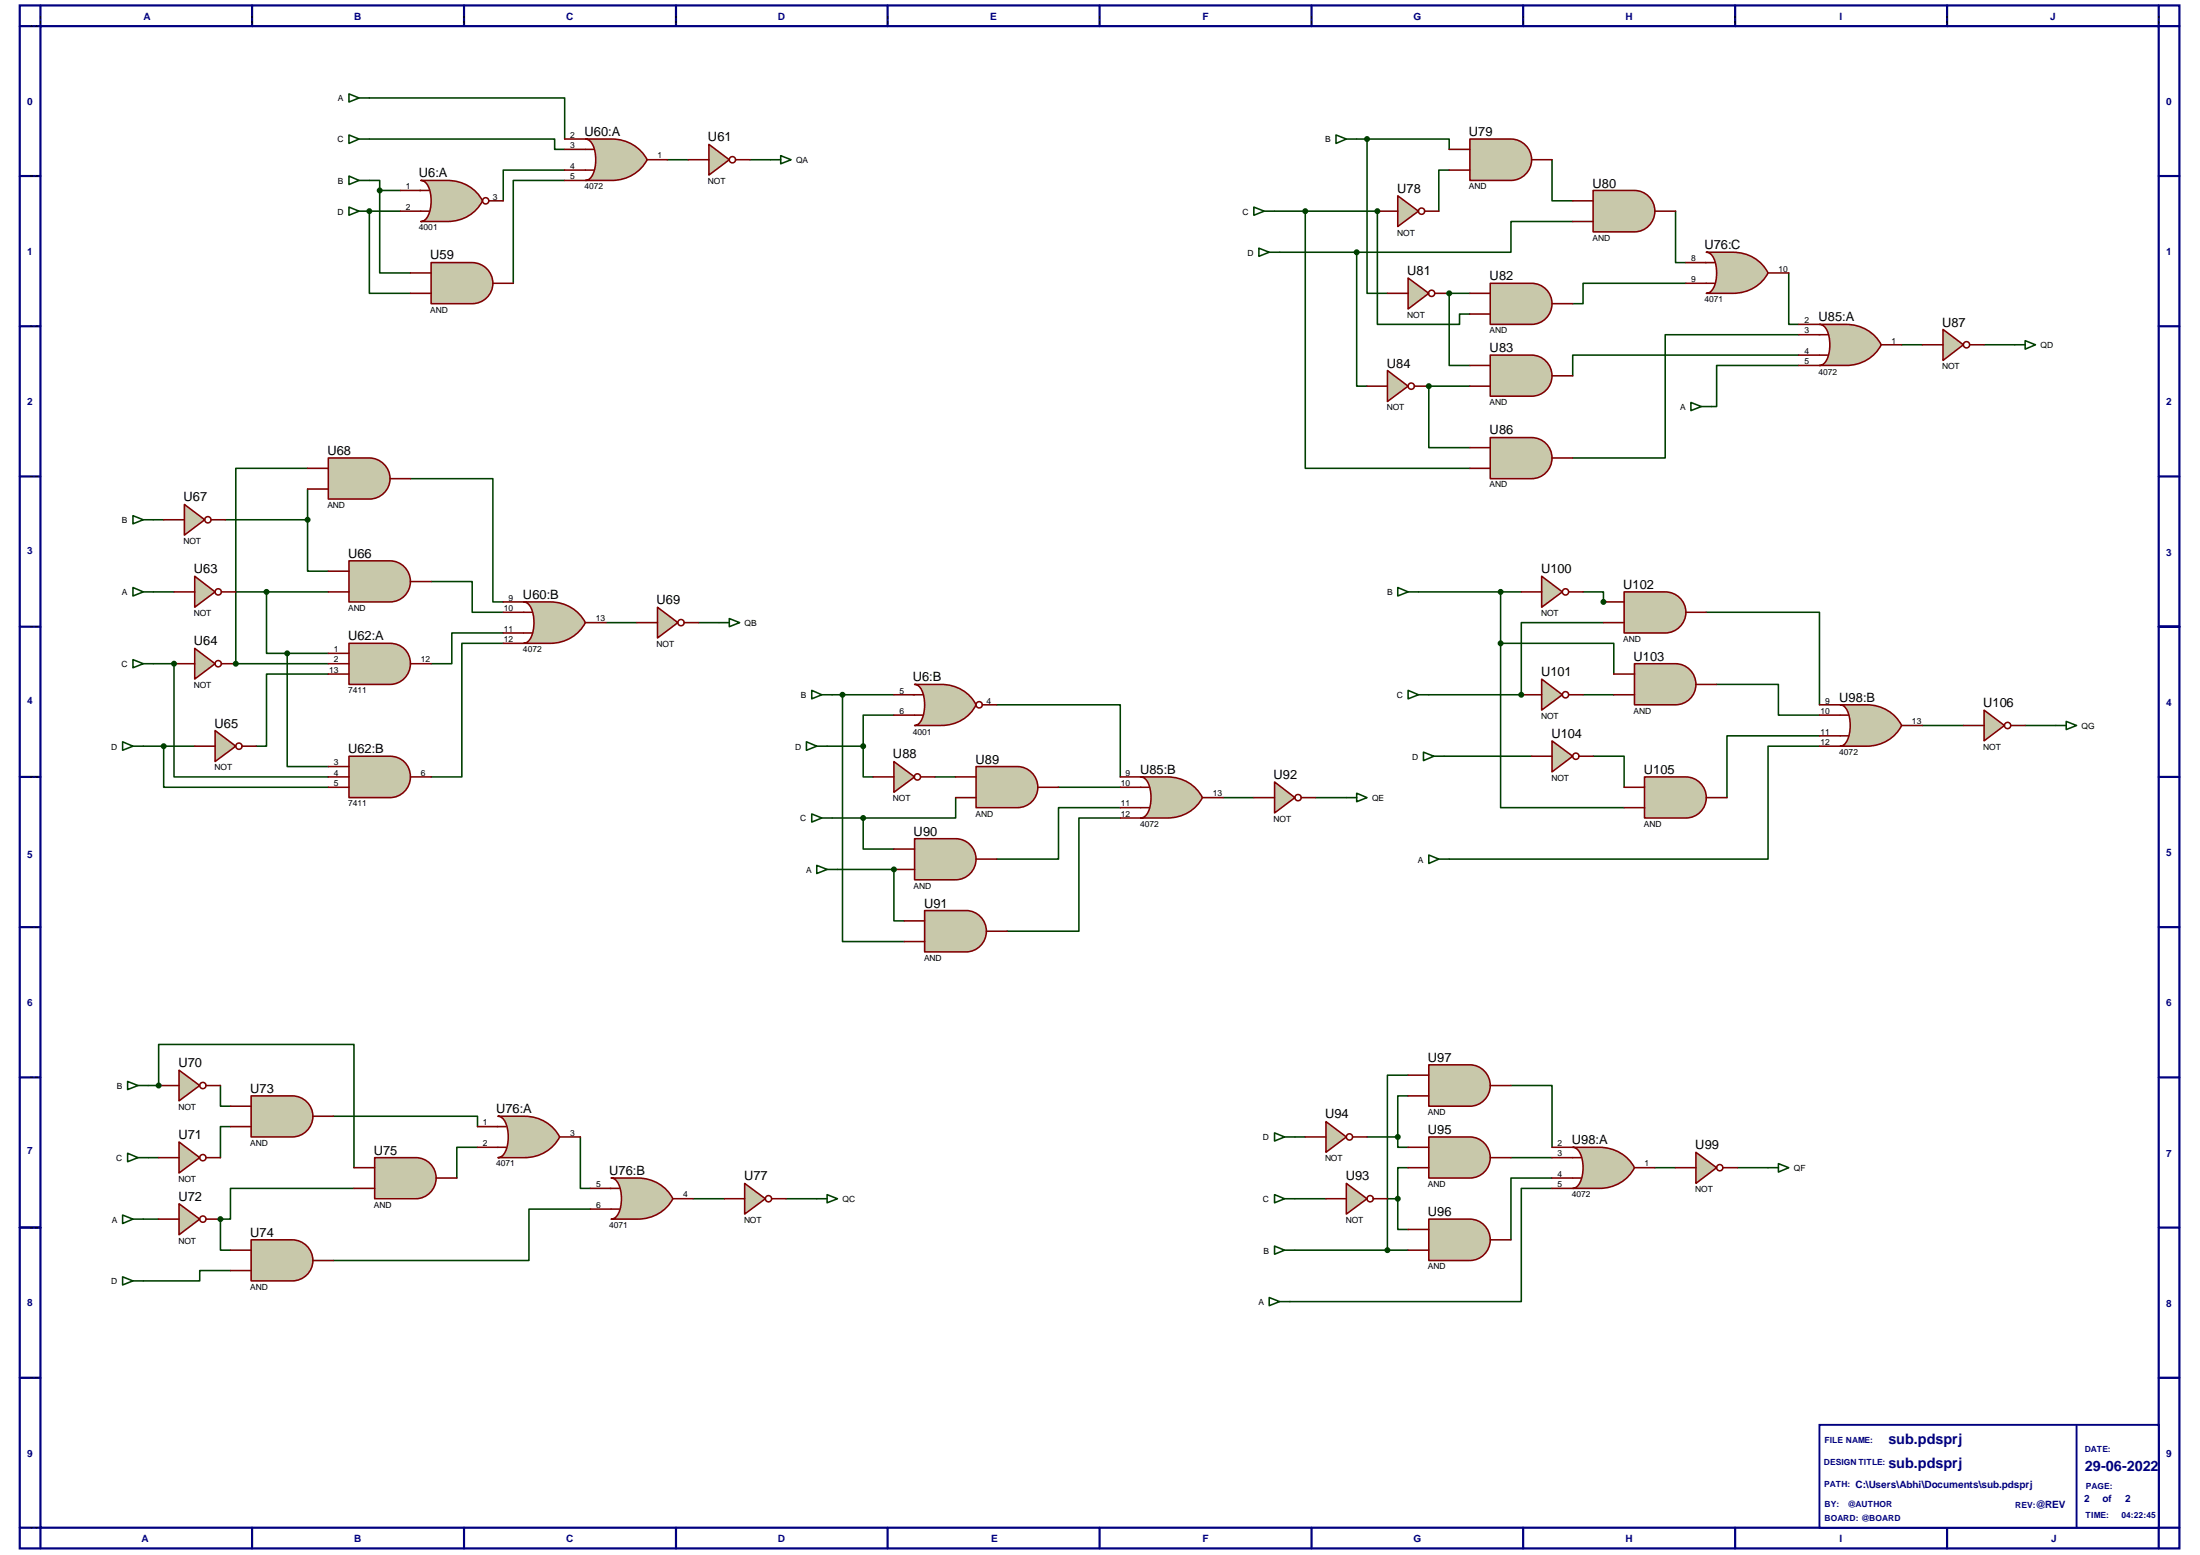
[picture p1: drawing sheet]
<svg xmlns="http://www.w3.org/2000/svg" width="297mm" height="210mm" viewBox="0 0 297 210" stroke-linecap="round" stroke-linejoin="round" font-family="sans-serif">
<g fill="none" stroke="#000080" stroke-width=".3">
<path d="M2.7 .7h291.6v208.3h-291.6zM5.5 3.5h286v202.7h-286zM5.5 .7v2.8h-2.8M34 .7v2.8M62.7 .7v2.8M91.3 .7v2.8M119.8 .7v2.8M148.5 .7v2.8M177.1 .7v2.8M205.7 .7v2.8M234.3 .7v2.8M262.9 .7v2.8"/>
<path d="M291.5 .7v2.8h2.8M2.7 23.8h2.8M291.5 23.8h2.8M2.7 44h2.8M291.5 44h2.8M2.7 64.3h2.8M291.5 64.3h2.8M2.7 84.6h2.8M291.5 84.6h2.8M2.7 104.9h2.8M291.5 104.9h2.8M2.7 125.2h2.8"/>
<path d="M291.5 125.2h2.8M2.7 145.4h2.8M291.5 145.4h2.8M2.7 165.7h2.8M291.5 165.7h2.8M2.7 186h2.8M291.5 186h2.8M2.7 206.2h2.8v2.8M34 206.2v2.8M62.7 206.2v2.8M91.3 206.2v2.8M119.8 206.2v2.8"/>
<path d="M148.5 206.2v2.8M177.1 206.2v2.8M205.7 206.2v2.8M234.3 206.2v2.8M262.9 206.2v2.8M294.3 206.2h-2.8v2.8"/>
</g>
<g fill="none" stroke="#000" stroke-width=".14" stroke-dasharray=".4 .4 .4 .4 .4 .4 .4 .4" stroke-linecap="butt">
<path d="M4.1 3.5h1.2M5.5 2.1v1.3M34 2.1l.1 1.3M62.7 2.1v1.3M91.3 2.1v1.3M119.8 2.1l.1 1.3M148.5 2.1v1.3M177.1 2.1v1.3M205.7 2.1v1.3M234.3 2.1v1.3M262.9 2.1v1.3M291.5 2.1v1.3"/>
<path d="M4.1 23.8h1.2M4.1 44h1.2M4.1 64.3h1.2M4.1 84.6h1.2M4.1 104.9h1.2M4.1 125.2h1.2M4.1 145.4h1.2M4.1 165.7h1.2M4.1 186h1.2M4.1 206.2h1.2"/>
</g>
<path d="M245.7 192.3h45.8v13.9h-45.8z" fill="#fff" stroke="#000080" stroke-width=".25"/>
<path d="M280.4 192.3v13.9" fill="none" stroke="#000080" stroke-width=".25"/>
<g fill="none" stroke="#004000" stroke-width=".21">
<path d="M47.1 12.7l1.4 .5-1.4 .6zM47.1 18.2l1.4 .6-1.4 .6zM48.5 13.2h27.7v5.6M48.5 18.8h26.4v1.4h1.3M183.2 18.8h1.4M184.6 18.8h11.1v1.4M184.6 18.8v20.8h2.7M47.1 23.8l1.4 .6-1.4 .5zM47.1 28l1.4 .5-1.4 .6zM48.5 24.4h2.8v1.3M48.5 28.5h5.6M49.9 28.5h.1"/>
<path d="M49.9 28.5v11.1h5.5M51.3 25.7v11.1h4.1M51.3 25.7h2.8M76.2 23h-8.3v4.1M76.2 24.4h-6.9v13.8M90.1 21.6h2.8M101.3 21.6h2.7M172.1 28.5h13.9M172.8 34.1h10.4M176.2 28.5v34.7h22.3M183.2 34.1v18h1.4M186 28.5h.1"/>
<path d="M186 28.5v15.3h11.1v-1.4h1.4M195.7 23h-1.4v5.5M195.7 39.6h.1M195.7 39.6v9.7h2.8M195.7 39.6h2.8M209.5 21.6v5.5h2.8M212.3 29.9h-8.3v4.2h-20.8M226.2 28.5v6.9h1.4M227.6 38.2h-13.9v2.8h-1.4M241.5 36.8v7h1.4M192.9 52.1h.1M192.9 52.1v8.3h5.6"/>
<path d="M192.9 52.1h5.6M242.9 47.9h-30.6v2.8M242.9 49.3h-11.1v5.6h-.7M242.9 45.2h-18.1v16.6h-12.5M256.8 46.5h2.7M267.9 46.5h4.1M20.7 79.9h2.8M20.7 70.2h1.4M30.4 70.2h11.1M31.8 79.9h12.5M36 79.9v8.3h2.8M41.5 70.2v6.9h2.8"/>
<path d="M41.5 63.2h-9.7v26.4M41.5 66v4.2M55.4 64.6h11.1v16.7h1.4M58.2 78.5h5.6v4.1h4.1M191.5 79.9h13.9M202.6 79.9v6.9M213.7 79.9h2.8v1.4M20.7 89.6h2.8M23.5 89.6h.1M23.5 89.6v15.3h20.8M31.8 89.6h.1M31.8 89.6h12.5"/>
<path d="M38.8 88.2v15.3h5.5M38.8 88.2h5.5M44.3 91h-8.3v9.7h-1.4M67.9 85.4h-6.9v4.2h-2.8M67.9 86.8h-5.5v18.1h-4.2M81.8 84h4.2M94.3 84h2.8M112.4 93.8h8.3M113.7 93.8v33.3h8.4M120.7 96.5h-4.2v4.2M134.6 95.1h16.7v9.8M192.9 93.8h12.5"/>
<path d="M202.6 86.8v22.2h16.7M202.6 86.8h15.3v4.2M205.4 93.8h.1M213.7 93.8h4.2M216.5 81.3h.1M216.5 84h-11.1v9.8M230.4 82.6h15.3v12.5M231.8 92.4h8.3v4.1h5.6M245.7 99.3h-12.5v8.4M259.5 97.9h5.6M273.4 97.9h4.2M19.3 100.7h7"/>
<path d="M22.1 100.7v5.6h22.2M111.7 100.7h4.8M112.4 110.4h4.1M113.1 117.4h7.6M116.5 100.7v4.2h1.4M116.5 110.4v4.2h4.2M120.7 117.4h.1M120.7 117.4v6.9h1.4M126.2 104.9h2.8M129 107.7v2.7h-12.5M142.9 106.3h8.4M151.3 109h-8.4v7h-8.3"/>
<path d="M151.3 110.4h-5.6v15.3h-9.7M165.1 107.7h4.2M177.6 107.7h4.2M195 102.1h11.8M215.1 102.1h4.2v4.2M245.7 100.7h-7v15.3h-43M20 156.3h1.4M20 146.5h1.4M21.4 146.5h.1M21.4 146.5v-5.5h26.4v16.6M29.8 146.5v2.8h1.3M31.1 152.1h-1.3v4.2"/>
<path d="M45 150.7h19.5v1.4M64.5 154.9h-2.8v4.1M78.4 153.5v6.9h1.3M174.8 153.5h1.4M184.6 153.5h4.1M188.7 153.5v1.4h1.4M190.1 157.6h-1.4v4.2M190.1 147.9h-1.4v5.6M190.1 145.1h-2.8v23.7M204 146.5h5.5v8.4M204 156.3h5.5M209.5 159h-5.5v8.4"/>
<path d="M223.4 157.6h2.8M234.6 157.6h4.1M19.3 164.6h2.1M29.8 164.6v4.2h1.3M29.8 164.6h.1M31.1 171.5h-4.1v1.4h-7.7M47.8 160.4h-16.7v4.2h-1.3M79.7 163.2h-8.3v7h-26.4M93.6 161.8h4.2M106.1 161.8h4.2M174.8 161.8h4.2M174.8 168.8h15.3"/>
<path d="M187.3 161.8h1.4M188.7 161.8v4.2h1.4M209.5 160.4h-4.1v15.3h-31.2"/>
</g>
<path d="M56.8 24.4h3.6a5.2 5.2 0 0 1 4.8 2.7 5.2 5.2 0 0 1-4.8 2.8h-3.6a1.55 1.55 0 0 0 1.2-1.4 4.7 4.7 0 0 0-.5-3.8l-.3-.2z" fill="#c8c8aa" stroke="#800000" stroke-width=".21"/>
<g fill="none" stroke="#800000" stroke-width=".21">
<path d="M54.1 25.7h3.8M54.1 28.5h3.8M66 27.1h1.9"/>
<circle cx="65.6" cy="27.1" r=".42"/>
</g>
<path d="M58.2 35.4h5.6a2.77 2.77 0 0 1 2.7 2.8 2.77 2.77 0 0 1-2.7 2.8h-5.6z" fill="#c8c8aa" stroke="#800000" stroke-width=".21"/>
<path d="M55.4 36.8h2.8M55.4 39.6h2.8M66.5 38.2h2.8" fill="none" stroke="#800000" stroke-width=".21"/>
<g fill="#004000" stroke="#004000" stroke-width=".21">
<circle cx="51.3" cy="25.7" r=".3"/>
<circle cx="49.9" cy="28.5" r=".3"/>
</g>
<path d="M79 18.8h3.6a5.3 5.3 0 0 1 4.8 2.8 5.3 5.3 0 0 1-4.8 2.8h-3.6a1.55 1.55 0 0 0 1.3-1.4 4.8 4.8 0 0 0-.5-3.8l-.4-.3z" fill="#c8c8aa" stroke="#800000" stroke-width=".21"/>
<path d="M76.2 18.8h2.8M76.2 23h3.9M76.2 20.2h3.9M76.2 24.4h2.8M87.4 21.6h2.7" fill="none" stroke="#800000" stroke-width=".21"/>
<path d="M95.7 19.5l2.8 2.1-2.8 2z" fill="#c8c8aa" stroke="#800000" stroke-width=".21"/>
<g fill="none" stroke="#800000" stroke-width=".21">
<path d="M92.9 21.6h2.8M99.3 21.6h2"/>
<circle cx="98.9" cy="21.6" r=".42"/>
</g>
<path d="M104 21.6h1.4M105.4 21l1.4 .6-1.4 .5zM17.9 79.3l1.4 .6-1.4 .5zM19.3 79.9h1.4M17.9 89l1.4 .6-1.4 .5zM19.3 89.6h1.4M16.6 100.1l1.3 .6-1.3 .6zM17.9 100.7h1.4" fill="none" stroke="#004000" stroke-width=".21"/>
<path d="M47.1 86.8h5.6a2.77 2.77 0 0 1 2.7 2.8 2.77 2.77 0 0 1-2.7 2.8h-5.6z" fill="#c8c8aa" stroke="#800000" stroke-width=".21"/>
<path d="M44.3 88.2h2.8M44.3 89.6h2.8M44.3 91h2.8M55.4 89.6h2.8" fill="none" stroke="#800000" stroke-width=".21"/>
<path d="M26.3 77.8l2.7 2.1-2.7 2.1z" fill="#c8c8aa" stroke="#800000" stroke-width=".21"/>
<g fill="none" stroke="#800000" stroke-width=".21">
<path d="M23.5 79.9h2.8M29.9 79.9h1.9"/>
<circle cx="29.5" cy="79.9" r=".42"/>
</g>
<path d="M26.3 87.5l2.7 2.1-2.7 2.1z" fill="#c8c8aa" stroke="#800000" stroke-width=".21"/>
<g fill="none" stroke="#800000" stroke-width=".21">
<path d="M23.5 89.6h2.8M29.9 89.6h1.9"/>
<circle cx="29.5" cy="89.6" r=".42"/>
</g>
<path d="M29 98.6l2.8 2.1-2.8 2.1z" fill="#c8c8aa" stroke="#800000" stroke-width=".21"/>
<g fill="none" stroke="#800000" stroke-width=".21">
<path d="M26.3 100.7h2.7M32.6 100.7h2"/>
<circle cx="32.3" cy="100.7" r=".42"/>
</g>
<path d="M47.1 102.1h5.6a2.79 2.79 0 0 1 2.7 2.8 2.79 2.79 0 0 1-2.7 2.8h-5.6z" fill="#c8c8aa" stroke="#800000" stroke-width=".21"/>
<path d="M44.3 103.5h2.8M44.3 104.9h2.8M44.3 106.3h2.8M55.4 104.9h2.8" fill="none" stroke="#800000" stroke-width=".21"/>
<g fill="#004000" stroke="#004000" stroke-width=".21">
<circle cx="38.8" cy="88.2" r=".3"/>
<circle cx="23.5" cy="89.6" r=".3"/>
<circle cx="22.1" cy="100.7" r=".3"/>
</g>
<path d="M47.1 75.7h5.6a2.77 2.77 0 0 1 2.7 2.8 2.77 2.77 0 0 1-2.7 2.8h-5.6z" fill="#c8c8aa" stroke="#800000" stroke-width=".21"/>
<path d="M44.3 77.1h2.8M44.3 79.9h2.8M55.4 78.5h2.8" fill="none" stroke="#800000" stroke-width=".21"/>
<circle cx="36" cy="79.9" r=".3" fill="#004000" stroke="#004000" stroke-width=".21"/>
<path d="M17.9 69.6l1.4 .6-1.4 .5zM19.3 70.2h1.4" fill="none" stroke="#004000" stroke-width=".21"/>
<path d="M24.9 68.1l2.7 2.1-2.7 2z" fill="#c8c8aa" stroke="#800000" stroke-width=".21"/>
<g fill="none" stroke="#800000" stroke-width=".21">
<path d="M22.1 70.2h2.8M28.5 70.2h1.9"/>
<circle cx="28.1" cy="70.2" r=".42"/>
</g>
<path d="M44.3 61.8h5.6a2.77 2.77 0 0 1 2.8 2.8 2.77 2.77 0 0 1-2.8 2.8h-5.6z" fill="#c8c8aa" stroke="#800000" stroke-width=".21"/>
<path d="M41.5 63.2h2.8M41.5 66h2.8M52.7 64.6h2.7" fill="none" stroke="#800000" stroke-width=".21"/>
<circle cx="41.5" cy="70.2" r=".3" fill="#004000" stroke="#004000" stroke-width=".21"/>
<path d="M70.7 81.3h3.6a5.3 5.3 0 0 1 4.7 2.7 5.3 5.3 0 0 1-4.7 2.8h-3.6a1.55 1.55 0 0 0 1.2-1.4 4.8 4.8 0 0 0-.5-3.8l-.3-.2z" fill="#c8c8aa" stroke="#800000" stroke-width=".21"/>
<path d="M67.9 85.4h3.9M67.9 82.6h3.9M67.9 81.3h2.8M67.9 86.8h2.8M79 84h2.8" fill="none" stroke="#800000" stroke-width=".21"/>
<path d="M97.1 84h1.4M98.5 83.5l1.4 .5-1.4 .6z" fill="none" stroke="#004000" stroke-width=".21"/>
<path d="M88.8 82l2.7 2-2.7 2.1z" fill="#c8c8aa" stroke="#800000" stroke-width=".21"/>
<g fill="none" stroke="#800000" stroke-width=".21">
<path d="M86 84h2.8M92.4 84h1.9"/>
<circle cx="91.9" cy="84" r=".42"/>
</g>
<circle cx="31.8" cy="89.6" r=".3" fill="#004000" stroke="#004000" stroke-width=".21"/>
<path d="M17.2 155.7l1.4 .6-1.4 .5zM17.2 146l1.4 .5-1.4 .6zM18.6 156.3h1.4M18.6 146.5h1.4M16.6 164l1.3 .6-1.3 .6zM16.6 172.4l1.3 .5-1.3 .6zM17.9 164.6h1.4M17.9 172.9h1.4" fill="none" stroke="#004000" stroke-width=".21"/>
<path d="M24.2 144.5l2.8 2-2.8 2.1z" fill="#c8c8aa" stroke="#800000" stroke-width=".21"/>
<g fill="none" stroke="#800000" stroke-width=".21">
<path d="M21.4 146.5h2.8M27.8 146.5h2"/>
<circle cx="27.4" cy="146.5" r=".42"/>
</g>
<path d="M24.2 154.1l2.8 2.2-2.8 2z" fill="#c8c8aa" stroke="#800000" stroke-width=".21"/>
<g fill="none" stroke="#800000" stroke-width=".21">
<path d="M21.4 156.3h2.8M27.8 156.3h2"/>
<circle cx="27.4" cy="156.3" r=".42"/>
</g>
<path d="M24.2 162.5l2.8 2.1-2.8 2.1z" fill="#c8c8aa" stroke="#800000" stroke-width=".21"/>
<g fill="none" stroke="#800000" stroke-width=".21">
<path d="M21.4 164.6h2.8M27.8 164.6h2"/>
<circle cx="27.4" cy="164.6" r=".42"/>
</g>
<path d="M33.9 147.9h5.6a2.77 2.77 0 0 1 2.7 2.8 2.77 2.77 0 0 1-2.7 2.8h-5.6z" fill="#c8c8aa" stroke="#800000" stroke-width=".21"/>
<path d="M31.1 149.3h2.8M31.1 152.1h2.8M42.2 150.7h2.8" fill="none" stroke="#800000" stroke-width=".21"/>
<path d="M33.9 167.4h5.6a2.77 2.77 0 0 1 2.7 2.7 2.77 2.77 0 0 1-2.7 2.8h-5.6z" fill="#c8c8aa" stroke="#800000" stroke-width=".21"/>
<path d="M31.1 168.8h2.8M31.1 171.5h2.8M42.2 170.2h2.8" fill="none" stroke="#800000" stroke-width=".21"/>
<path d="M50.6 156.3h5.5a2.77 2.77 0 0 1 2.8 2.7 2.77 2.77 0 0 1-2.8 2.8h-5.5z" fill="#c8c8aa" stroke="#800000" stroke-width=".21"/>
<path d="M47.8 157.6h2.8M58.9 159h2.8M47.8 160.4h2.8" fill="none" stroke="#800000" stroke-width=".21"/>
<g fill="#004000" stroke="#004000" stroke-width=".21">
<circle cx="29.8" cy="164.6" r=".3"/>
<circle cx="21.4" cy="146.5" r=".3"/>
</g>
<path d="M67.2 150.7h3.6a5.3 5.3 0 0 1 4.8 2.8 5.3 5.3 0 0 1-4.8 2.8h-3.6a1.55 1.55 0 0 0 1.2-1.4 4.8 4.8 0 0 0-.4-3.8l-.4-.3z" fill="#c8c8aa" stroke="#800000" stroke-width=".21"/>
<path d="M64.5 152.1h3.8M64.5 154.9h3.8M75.6 153.5h2.8" fill="none" stroke="#800000" stroke-width=".21"/>
<path d="M82.5 159h3.6a5.2 5.2 0 0 1 4.7 2.8 5.3 5.3 0 0 1-4.7 2.8h-3.6a1.52 1.52 0 0 0 1.2-1.4 4.8 4.8 0 0 0-.5-3.8l-.3-.3z" fill="#c8c8aa" stroke="#800000" stroke-width=".21"/>
<path d="M79.7 160.4h3.9M79.7 163.2h3.9M90.8 161.8h2.8" fill="none" stroke="#800000" stroke-width=".21"/>
<path d="M100.5 159.7l2.8 2.1-2.8 2.1z" fill="#c8c8aa" stroke="#800000" stroke-width=".21"/>
<g fill="none" stroke="#800000" stroke-width=".21">
<path d="M97.8 161.8h2.7M104.2 161.8h1.9"/>
<circle cx="103.8" cy="161.8" r=".42"/>
</g>
<path d="M180.4 18.2l1.4 .6-1.4 .6zM181.8 18.8h1.4M169.3 28l1.4 .5-1.4 .6zM170 33.5l1.4 .6-1.4 .5zM170.7 28.5h1.4M171.4 34.1h1.4M228.3 54.3l1.4 .6-1.4 .5zM229.7 54.9h1.4M110.3 161.8h1.4M111.7 161.3l1.4 .5-1.4 .6z" fill="none" stroke="#004000" stroke-width=".21"/>
<path d="M188.7 26.4l2.8 2.1-2.8 2.1z" fill="#c8c8aa" stroke="#800000" stroke-width=".21"/>
<g fill="none" stroke="#800000" stroke-width=".21">
<path d="M186 28.5h2.7M192.3 28.5h2"/>
<circle cx="191.9" cy="28.5" r=".42"/>
</g>
<path d="M198.5 18.8h5.5a2.79 2.79 0 0 1 2.8 2.8 2.79 2.79 0 0 1-2.8 2.8h-5.5z" fill="#c8c8aa" stroke="#800000" stroke-width=".21"/>
<path d="M195.7 20.2h2.8M195.7 23h2.8M206.8 21.6h2.7" fill="none" stroke="#800000" stroke-width=".21"/>
<path d="M215.1 25.7h5.6a2.79 2.79 0 0 1 2.7 2.8 2.79 2.79 0 0 1-2.7 2.8h-5.6z" fill="#c8c8aa" stroke="#800000" stroke-width=".21"/>
<path d="M212.3 27.1h2.8M212.3 29.9h2.8M223.4 28.5h2.8" fill="none" stroke="#800000" stroke-width=".21"/>
<path d="M190.1 37.5l2.8 2.1-2.8 2.1z" fill="#c8c8aa" stroke="#800000" stroke-width=".21"/>
<g fill="none" stroke="#800000" stroke-width=".21">
<path d="M187.3 39.6h2.8M193.7 39.6h2"/>
<circle cx="193.3" cy="39.6" r=".42"/>
</g>
<circle cx="184.6" cy="18.8" r=".3" fill="#004000" stroke="#004000" stroke-width=".21"/>
<path d="M201.2 38.2h5.6a2.77 2.77 0 0 1 2.8 2.8 2.77 2.77 0 0 1-2.8 2.8h-5.6z" fill="#c8c8aa" stroke="#800000" stroke-width=".21"/>
<path d="M198.5 39.6h2.7M198.5 42.4h2.7M209.5 41h2.8" fill="none" stroke="#800000" stroke-width=".21"/>
<circle cx="186" cy="28.5" r=".3" fill="#004000" stroke="#004000" stroke-width=".21"/>
<path d="M201.2 47.9h5.6a2.77 2.77 0 0 1 2.8 2.8 2.77 2.77 0 0 1-2.8 2.8h-5.6z" fill="#c8c8aa" stroke="#800000" stroke-width=".21"/>
<path d="M198.5 49.3h2.7M198.5 52.1h2.7M209.5 50.7h2.8" fill="none" stroke="#800000" stroke-width=".21"/>
<circle cx="195.7" cy="39.6" r=".3" fill="#004000" stroke="#004000" stroke-width=".21"/>
<path d="M187.3 50l2.8 2.1-2.8 2.1z" fill="#c8c8aa" stroke="#800000" stroke-width=".21"/>
<g fill="none" stroke="#800000" stroke-width=".21">
<path d="M184.6 52.1h2.7M191 52.1h1.9"/>
<circle cx="190.5" cy="52.1" r=".42"/>
</g>
<circle cx="183.2" cy="34.1" r=".3" fill="#004000" stroke="#004000" stroke-width=".21"/>
<path d="M230.4 34.1h3.6a5.2 5.2 0 0 1 4.7 2.7 5.2 5.2 0 0 1-4.7 2.8h-3.6a1.52 1.52 0 0 0 1.2-1.4 4.8 4.8 0 0 0-.5-3.8l-.3-.2z" fill="#c8c8aa" stroke="#800000" stroke-width=".21"/>
<path d="M227.6 35.4h3.9M227.6 38.2h3.9M238.7 36.8h2.8" fill="none" stroke="#800000" stroke-width=".21"/>
<path d="M245.7 43.8h3.6a5.3 5.3 0 0 1 4.7 2.7 5.2 5.2 0 0 1-4.7 2.8h-3.6a1.55 1.55 0 0 0 1.2-1.4 4.7 4.7 0 0 0-.5-3.7l-.3-.3z" fill="#c8c8aa" stroke="#800000" stroke-width=".21"/>
<path d="M242.9 47.9h3.9M242.9 45.2h3.9M242.9 43.8h2.8M242.9 49.3h2.8M254 46.5h2.8" fill="none" stroke="#800000" stroke-width=".21"/>
<path d="M201.2 59.1h5.6a2.77 2.77 0 0 1 2.8 2.7 2.77 2.77 0 0 1-2.8 2.8h-5.6z" fill="#c8c8aa" stroke="#800000" stroke-width=".21"/>
<path d="M198.5 60.4h2.7M198.5 63.2h2.7M209.5 61.8h2.8" fill="none" stroke="#800000" stroke-width=".21"/>
<g fill="#004000" stroke="#004000" stroke-width=".21">
<circle cx="192.9" cy="52.1" r=".3"/>
<circle cx="176.2" cy="28.5" r=".3"/>
</g>
<path d="M262.3 44.5l2.8 2-2.8 2.2z" fill="#c8c8aa" stroke="#800000" stroke-width=".21"/>
<g fill="none" stroke="#800000" stroke-width=".21">
<path d="M259.5 46.5h2.8M265.9 46.5h2"/>
<circle cx="265.5" cy="46.5" r=".42"/>
</g>
<path d="M272 46.5h1.4M273.4 46l1.4 .5-1.4 .6zM109.6 93.2l1.4 .6-1.4 .5zM111 93.8h1.4M108.9 100.1l1.4 .6-1.4 .6zM109.6 109.9l1.4 .5-1.4 .6zM110.3 116.8l1.4 .6-1.4 .5zM110.3 100.7h1.4M111 110.4h1.4M111.7 117.4h1.4" fill="none" stroke="#004000" stroke-width=".21"/>
<path d="M123.5 92.4h3.6a5.2 5.2 0 0 1 4.7 2.7 5.1 5.1 0 0 1-4.7 2.8h-3.6a1.54 1.54 0 0 0 1.2-1.4 4.8 4.8 0 0 0-.5-3.7l-.3-.3z" fill="#c8c8aa" stroke="#800000" stroke-width=".21"/>
<g fill="none" stroke="#800000" stroke-width=".21">
<path d="M120.7 93.8h3.9M120.7 96.5h3.9M132.6 95.1h2"/>
<circle cx="132.2" cy="95.1" r=".42"/>
</g>
<path d="M120.7 102.8l2.8 2.1-2.8 2z" fill="#c8c8aa" stroke="#800000" stroke-width=".21"/>
<g fill="none" stroke="#800000" stroke-width=".21">
<path d="M117.9 104.9h2.8M124.3 104.9h1.9"/>
<circle cx="123.9" cy="104.9" r=".42"/>
</g>
<circle cx="116.5" cy="100.7" r=".3" fill="#004000" stroke="#004000" stroke-width=".21"/>
<path d="M131.8 103.5h5.6a2.77 2.77 0 0 1 2.7 2.7 2.77 2.77 0 0 1-2.7 2.8h-5.6z" fill="#c8c8aa" stroke="#800000" stroke-width=".21"/>
<path d="M129 104.9h2.8M129 107.7h2.8M140.1 106.3h2.8" fill="none" stroke="#800000" stroke-width=".21"/>
<path d="M123.5 113.2h5.5a2.77 2.77 0 0 1 2.8 2.8 2.77 2.77 0 0 1-2.8 2.8h-5.5z" fill="#c8c8aa" stroke="#800000" stroke-width=".21"/>
<path d="M120.7 114.6h2.8M120.7 117.4h2.8M131.8 116h2.8" fill="none" stroke="#800000" stroke-width=".21"/>
<circle cx="116.5" cy="110.4" r=".3" fill="#004000" stroke="#004000" stroke-width=".21"/>
<path d="M124.8 122.9h5.6a2.79 2.79 0 0 1 2.8 2.8 2.79 2.79 0 0 1-2.8 2.8h-5.6z" fill="#c8c8aa" stroke="#800000" stroke-width=".21"/>
<path d="M122.1 124.3h2.7M122.1 127.1h2.7M133.2 125.7h2.8" fill="none" stroke="#800000" stroke-width=".21"/>
<g fill="#004000" stroke="#004000" stroke-width=".21">
<circle cx="120.7" cy="117.4" r=".3"/>
<circle cx="113.7" cy="93.8" r=".3"/>
</g>
<path d="M154 104.9h3.6a5.2 5.2 0 0 1 4.7 2.8 5.2 5.2 0 0 1-4.7 2.7h-3.6a1.52 1.52 0 0 0 1.2-1.3 4.8 4.8 0 0 0-.5-3.8l-.3-.3z" fill="#c8c8aa" stroke="#800000" stroke-width=".21"/>
<path d="M151.3 109h3.8M151.3 106.3h3.8M151.3 104.9h2.7M151.3 110.4h2.7M162.3 107.7h2.8" fill="none" stroke="#800000" stroke-width=".21"/>
<path d="M172.1 105.6l2.7 2.1-2.7 2z" fill="#c8c8aa" stroke="#800000" stroke-width=".21"/>
<g fill="none" stroke="#800000" stroke-width=".21">
<path d="M169.3 107.7h2.8M175.7 107.7h1.9"/>
<circle cx="175.3" cy="107.7" r=".42"/>
</g>
<path d="M181.8 107.7h1.4M183.2 107.1l1.4 .6-1.4 .5zM172.1 152.9l1.3 .6-1.3 .5zM173.4 153.5h1.4M171.4 175.1l1.4 .6-1.4 .5zM172.1 161.3l1.3 .5-1.3 .6zM172.1 168.2l1.3 .6-1.3 .5zM172.8 175.7h1.4M173.4 161.8h1.4M173.4 168.8h1.4" fill="none" stroke="#004000" stroke-width=".21"/>
<path d="M181.8 159.7l2.8 2.1-2.8 2.1z" fill="#c8c8aa" stroke="#800000" stroke-width=".21"/>
<g fill="none" stroke="#800000" stroke-width=".21">
<path d="M179 161.8h2.8M185.4 161.8h1.9"/>
<circle cx="185" cy="161.8" r=".42"/>
</g>
<path d="M179 151.4l2.8 2.1-2.8 2z" fill="#c8c8aa" stroke="#800000" stroke-width=".21"/>
<g fill="none" stroke="#800000" stroke-width=".21">
<path d="M176.2 153.5h2.8M182.6 153.5h2"/>
<circle cx="182.2" cy="153.5" r=".42"/>
</g>
<path d="M192.9 153.5h5.6a2.77 2.77 0 0 1 2.7 2.7 2.77 2.77 0 0 1-2.7 2.8h-5.6z" fill="#c8c8aa" stroke="#800000" stroke-width=".21"/>
<path d="M190.1 154.9h2.8M190.1 157.6h2.8M201.2 156.3h2.8" fill="none" stroke="#800000" stroke-width=".21"/>
<path d="M192.9 164.6h5.6a2.79 2.79 0 0 1 2.7 2.8 2.79 2.79 0 0 1-2.7 2.8h-5.6z" fill="#c8c8aa" stroke="#800000" stroke-width=".21"/>
<path d="M190.1 166h2.8M190.1 168.8h2.8M201.2 167.4h2.8" fill="none" stroke="#800000" stroke-width=".21"/>
<circle cx="188.7" cy="161.8" r=".3" fill="#004000" stroke="#004000" stroke-width=".21"/>
<path d="M192.9 143.7h5.6a2.79 2.79 0 0 1 2.7 2.8 2.79 2.79 0 0 1-2.7 2.8h-5.6z" fill="#c8c8aa" stroke="#800000" stroke-width=".21"/>
<path d="M190.1 145.1h2.8M190.1 147.9h2.8M201.2 146.5h2.8" fill="none" stroke="#800000" stroke-width=".21"/>
<g fill="#004000" stroke="#004000" stroke-width=".21">
<circle cx="188.7" cy="153.5" r=".3"/>
<circle cx="187.3" cy="168.8" r=".3"/>
</g>
<path d="M212.3 154.9h3.6a5.3 5.3 0 0 1 4.8 2.7 5.2 5.2 0 0 1-4.8 2.8h-3.6a1.58 1.58 0 0 0 1.3-1.4 4.6 4.6 0 0 0-.5-3.8l-.4-.2z" fill="#c8c8aa" stroke="#800000" stroke-width=".21"/>
<path d="M209.5 159h3.9M209.5 156.3h3.9M209.5 154.9h2.8M220.7 157.6h2.7M209.5 160.4h2.8" fill="none" stroke="#800000" stroke-width=".21"/>
<path d="M229 155.5l2.8 2.1-2.8 2.1z" fill="#c8c8aa" stroke="#800000" stroke-width=".21"/>
<g fill="none" stroke="#800000" stroke-width=".21">
<path d="M226.2 157.6h2.8M232.6 157.6h2"/>
<circle cx="232.2" cy="157.6" r=".42"/>
</g>
<path d="M188.7 79.3l1.4 .6-1.4 .5zM190.1 79.9h1.4M190.1 93.2l1.4 .6-1.4 .5zM191.5 93.8h1.4M192.2 101.5l1.4 .6-1.4 .6zM192.9 115.4l1.4 .6-1.4 .6zM193.6 102.1h1.4M194.3 116h1.4M238.7 157.6h1.4M240.1 157.1l1.4 .5-1.4 .6z" fill="none" stroke="#004000" stroke-width=".21"/>
<path d="M208.2 77.8l2.7 2.1-2.7 2.1z" fill="#c8c8aa" stroke="#800000" stroke-width=".21"/>
<g fill="none" stroke="#800000" stroke-width=".21">
<path d="M205.4 79.9h2.8M211.8 79.9h1.9"/>
<circle cx="211.4" cy="79.9" r=".42"/>
</g>
<path d="M208.2 91.7l2.7 2.1-2.7 2.1z" fill="#c8c8aa" stroke="#800000" stroke-width=".21"/>
<g fill="none" stroke="#800000" stroke-width=".21">
<path d="M205.4 93.8h2.8M211.8 93.8h1.9"/>
<circle cx="211.4" cy="93.8" r=".42"/>
</g>
<path d="M219.3 79.9h5.5a2.77 2.77 0 0 1 2.8 2.8 2.77 2.77 0 0 1-2.8 2.7h-5.5z" fill="#c8c8aa" stroke="#800000" stroke-width=".21"/>
<path d="M216.5 81.3h2.8M216.5 84h2.8M227.6 82.6h2.8" fill="none" stroke="#800000" stroke-width=".21"/>
<path d="M220.7 89.6h5.5a2.77 2.77 0 0 1 2.8 2.8 2.77 2.77 0 0 1-2.8 2.7h-5.5z" fill="#c8c8aa" stroke="#800000" stroke-width=".21"/>
<path d="M217.9 91h2.8M217.9 93.8h2.8M229 92.4h2.8" fill="none" stroke="#800000" stroke-width=".21"/>
<g fill="#004000" stroke="#004000" stroke-width=".21">
<circle cx="216.5" cy="81.3" r=".3"/>
<circle cx="205.4" cy="93.8" r=".3"/>
</g>
<path d="M209.5 100l2.8 2.1-2.8 2.1z" fill="#c8c8aa" stroke="#800000" stroke-width=".21"/>
<g fill="none" stroke="#800000" stroke-width=".21">
<path d="M206.8 102.1h2.7M213.1 102.1h2"/>
<circle cx="212.8" cy="102.1" r=".42"/>
</g>
<path d="M222 104.9h5.6a2.77 2.77 0 0 1 2.8 2.7 2.77 2.77 0 0 1-2.8 2.8h-5.6z" fill="#c8c8aa" stroke="#800000" stroke-width=".21"/>
<path d="M219.3 106.3h2.7M219.3 109h2.7M230.4 107.7h2.8" fill="none" stroke="#800000" stroke-width=".21"/>
<circle cx="202.6" cy="79.9" r=".3" fill="#004000" stroke="#004000" stroke-width=".21"/>
<path d="M248.5 95.1h3.6a5.2 5.2 0 0 1 4.7 2.8 5.2 5.2 0 0 1-4.7 2.8h-3.6a1.54 1.54 0 0 0 1.1-1.4 4.9 4.9 0 0 0-.4-3.8l-.4-.3z" fill="#c8c8aa" stroke="#800000" stroke-width=".21"/>
<path d="M245.7 99.3h3.9M245.7 96.5h3.9M245.7 95.1h2.8M256.8 97.9h2.7M245.7 100.7h2.8" fill="none" stroke="#800000" stroke-width=".21"/>
<path d="M267.9 95.9l2.7 2-2.7 2.1z" fill="#c8c8aa" stroke="#800000" stroke-width=".21"/>
<g fill="none" stroke="#800000" stroke-width=".21">
<path d="M265.1 97.9h2.8M271.5 97.9h1.9"/>
<circle cx="271.1" cy="97.9" r=".42"/>
</g>
<path d="M277.6 97.9h1.4M279 97.4l1.4 .5-1.4 .6z" fill="none" stroke="#004000" stroke-width=".21"/>
<circle cx="202.6" cy="86.8" r=".3" fill="#004000" stroke="#004000" stroke-width=".21"/>
<g font-size="1.9" fill="#000080">
<text x="255" y="195">sub.pdsprj</text>
<text x="255" y="198.1">sub.pdsprj</text>
<text x="281.5" y="198.6">29-06-2022</text>
</g>
<g font-size="1.7">
<text x="56.6" y="23.9">U6:A</text>
<text x="78.9" y="18.4">U60:A</text>
<text x="95.6" y="19.1">U61</text>
<text x="198.3" y="18.4">U79</text>
<text x="188.6" y="26">U78</text>
<text x="215" y="25.3">U80</text>
<text x="58.1" y="35">U59</text>
<text x="230.1" y="33.7">U76:C</text>
<text x="190" y="37.1">U81</text>
<text x="201.1" y="37.8">U82</text>
<text x="201.1" y="47.6">U83</text>
<text x="245.5" y="43.4">U85:A</text>
<text x="262.2" y="44.1">U87</text>
<text x="187.2" y="49.6">U84</text>
<text x="201.1" y="58.6">U86</text>
<text x="44.2" y="61.4">U68</text>
<text x="24.8" y="67.7">U67</text>
<text x="26.2" y="77.4">U63</text>
<text x="47" y="75.3">U66</text>
<text x="208.1" y="77.4">U100</text>
<text x="70.6" y="80.9">U60:B</text>
<text x="88.6" y="81.5">U69</text>
<text x="219.2" y="79.5">U102</text>
<text x="26.2" y="87.1">U64</text>
<text x="47" y="86.4">U62:A</text>
<text x="220.6" y="89.2">U103</text>
<text x="123.2" y="92">U6:B</text>
<text x="208.1" y="91.3">U101</text>
<text x="248.3" y="94.8">U98:B</text>
<text x="267.8" y="95.4">U106</text>
<text x="29" y="98.2">U65</text>
<text x="47" y="101.7">U62:B</text>
<text x="209.5" y="99.6">U104</text>
<text x="120.6" y="102.4">U88</text>
<text x="131.7" y="103.1">U89</text>
<text x="153.9" y="104.5">U85:B</text>
<text x="172" y="105.2">U92</text>
<text x="222" y="104.5">U105</text>
<text x="123.4" y="112.8">U90</text>
<text x="124.8" y="122.5">U91</text>
<text x="192.8" y="143.4">U97</text>
<text x="24.1" y="144">U70</text>
<text x="33.8" y="147.5">U73</text>
<text x="24.1" y="153.8">U71</text>
<text x="50.5" y="155.8">U75</text>
<text x="67" y="150.3">U76:A</text>
<text x="178.9" y="151">U94</text>
<text x="192.8" y="153">U95</text>
<text x="212.2" y="154.4">U98:A</text>
<text x="228.9" y="155.2">U99</text>
<text x="82.3" y="158.6">U76:B</text>
<text x="100.5" y="159.3">U77</text>
<text x="181.7" y="159.3">U93</text>
<text x="24.1" y="162.1">U72</text>
<text x="33.8" y="166.9">U74</text>
<text x="192.8" y="164.2">U96</text>
</g>
<g font-size="1.4" fill="#000080">
<text x="19.4" y="2.6">A</text>
<text x="47.8" y="2.6">B</text>
<text x="76.5" y="2.6">C</text>
<text x="105" y="2.6">D</text>
<text x="133.7" y="2.6">E</text>
<text x="162.3" y="2.6">F</text>
<text x="190.8" y="2.6">G</text>
<text x="219.5" y="2.6">H</text>
<text x="248.4" y="2.6">I</text>
<text x="276.8" y="2.6">J</text>
<text x="3.7" y="14.2">0</text>
<text x="292.5" y="14.2">0</text>
<text x="3.7" y="34.4">1</text>
<text x="292.5" y="34.4">1</text>
<text x="3.7" y="54.7">2</text>
<text x="292.5" y="54.7">2</text>
<text x="3.7" y="74.8">3</text>
<text x="292.5" y="75">3</text>
<text x="3.7" y="95.1">4</text>
<text x="292.5" y="95.3">4</text>
<text x="3.7" y="115.8">5</text>
<text x="292.5" y="115.5">5</text>
<text x="3.7" y="135.8">6</text>
<text x="292.5" y="135.8">6</text>
<text x="3.7" y="155.8">7</text>
<text x="292.5" y="156.2">7</text>
<text x="3.7" y="176.3">8</text>
<text x="292.5" y="176.5">8</text>
<text x="3.7" y="196.6">9</text>
<text x="292.5" y="196.6">9</text>
<text x="250.5" y="200.8">C:\Users\Abhi\Documents\sub.pdsprj</text>
<text x="274.8" y="203.6">@REV</text>
<text x="281.4" y="202.7">2</text>
<text x="283.9" y="202.7">of</text>
<text x="286.9" y="202.7">2</text>
<text x="19.1" y="208.1">A</text>
<text x="47.8" y="208.1">B</text>
<text x="76.5" y="208.1">C</text>
<text x="105" y="208.1">D</text>
<text x="133.8" y="208.1">E</text>
<text x="162.3" y="208.1">F</text>
<text x="190.8" y="208.1">G</text>
<text x="219.5" y="208.1">H</text>
<text x="248.4" y="208.1">I</text>
<text x="276.9" y="208.1">J</text>
</g>
<g font-size="1.1">
<text x="45.6" y="13.7">A</text>
<text x="45.6" y="19.2">C</text>
<text x="77" y="18.6">2</text>
<text x="77" y="20">3</text>
<text x="77" y="22.8">4</text>
<text x="88.8" y="21.4">1</text>
<text x="107.5" y="22">QA</text>
<text x="178.9" y="19.2">B</text>
<text x="45.6" y="29">D</text>
<text x="45.6" y="24.8">B</text>
<text x="54.8" y="25.5">1</text>
<text x="54.8" y="28.3">2</text>
<text x="66.5" y="26.9">3</text>
<text x="77" y="24.2">5</text>
<text x="78.9" y="25.5">4072</text>
<text x="95.6" y="24.9">NOT</text>
<text x="167.8" y="29">C</text>
<text x="198.3" y="25.5">AND</text>
<text x="56.6" y="31.1">4001</text>
<text x="168.4" y="34.5">D</text>
<text x="188.6" y="31.8">NOT</text>
<text x="215" y="32.5">AND</text>
<text x="228.3" y="35.3">8</text>
<text x="228.3" y="38.1">9</text>
<text x="230.1" y="40.8">4071</text>
<text x="240.1" y="36.7">10</text>
<text x="58.1" y="42.2">AND</text>
<text x="190" y="42.9">NOT</text>
<text x="201.1" y="45">AND</text>
<text x="243.6" y="43.6">2</text>
<text x="243.6" y="45">3</text>
<text x="243.6" y="47.8">4</text>
<text x="255.4" y="46.4">1</text>
<text x="275.5" y="47">QD</text>
<text x="243.6" y="49.2">5</text>
<text x="245.5" y="50.6">4072</text>
<text x="262.2" y="49.8">NOT</text>
<text x="187.2" y="55.4">NOT</text>
<text x="201.1" y="54.7">AND</text>
<text x="226.9" y="55.3">A</text>
<text x="201.1" y="65.8">AND</text>
<text x="16.5" y="70.6">B</text>
<text x="44.2" y="68.6">AND</text>
<text x="24.8" y="73.5">NOT</text>
<text x="16.5" y="80.4">A</text>
<text x="26.2" y="83.2">NOT</text>
<text x="47" y="82.5">AND</text>
<text x="68" y="82.5">10</text>
<text x="68.7" y="81.1">9</text>
<text x="80.4" y="83.9">13</text>
<text x="187.3" y="80.4">B</text>
<text x="208.1" y="83.2">NOT</text>
<text x="45.1" y="88">1</text>
<text x="45.1" y="89.4">2</text>
<text x="56.8" y="89.4">12</text>
<text x="68" y="85.3">11</text>
<text x="68" y="86.7">12</text>
<text x="70.6" y="88">4072</text>
<text x="88.6" y="87.3">NOT</text>
<text x="100.5" y="84.5">QB</text>
<text x="219.2" y="86.6">AND</text>
<text x="16.4" y="90.1">C</text>
<text x="26.2" y="92.9">NOT</text>
<text x="44.4" y="90.8">13</text>
<text x="47" y="93.6">7411</text>
<text x="108.1" y="94.2">B</text>
<text x="121.5" y="93.6">5</text>
<text x="133.2" y="95">4</text>
<text x="188.6" y="94.2">C</text>
<text x="246.4" y="95">9</text>
<text x="15" y="101.2">D</text>
<text x="107.4" y="101.2">D</text>
<text x="121.5" y="96.4">6</text>
<text x="123.2" y="99.2">4001</text>
<text x="208.1" y="97">NOT</text>
<text x="220.6" y="96.4">AND</text>
<text x="245.8" y="96.4">10</text>
<text x="245.8" y="99.2">11</text>
<text x="245.8" y="100.6">12</text>
<text x="248.3" y="101.9">4072</text>
<text x="258.1" y="97.8">13</text>
<text x="267.8" y="101.2">NOT</text>
<text x="281.1" y="98.4">QG</text>
<text x="29" y="104">NOT</text>
<text x="45.1" y="103.3">3</text>
<text x="45.1" y="104.7">4</text>
<text x="45.1" y="106.1">5</text>
<text x="56.8" y="104.7">6</text>
<text x="151.3" y="106.1">10</text>
<text x="152" y="104.7">9</text>
<text x="163.7" y="107.5">13</text>
<text x="190.7" y="102.5">D</text>
<text x="209.5" y="105.4">NOT</text>
<text x="47" y="108.9">7411</text>
<text x="108" y="110.9">C</text>
<text x="120.6" y="108.2">NOT</text>
<text x="131.7" y="110.3">AND</text>
<text x="151.3" y="108.9">11</text>
<text x="151.3" y="110.3">12</text>
<text x="153.9" y="111.6">4072</text>
<text x="172" y="110.9">NOT</text>
<text x="185.3" y="108.1">QE</text>
<text x="222" y="111.6">AND</text>
<text x="108.8" y="117.8">A</text>
<text x="123.4" y="120">AND</text>
<text x="191.4" y="116.4">A</text>
<text x="124.8" y="129.7">AND</text>
<text x="15.8" y="147">B</text>
<text x="24.1" y="149.8">NOT</text>
<text x="33.8" y="154.7">AND</text>
<text x="65.2" y="151.9">1</text>
<text x="65.2" y="154.7">2</text>
<text x="77" y="153.3">3</text>
<text x="170.5" y="153.9">D</text>
<text x="192.8" y="150.5">AND</text>
<text x="210.3" y="154.7">2</text>
<text x="15.7" y="156.7">C</text>
<text x="24.1" y="159.5">NOT</text>
<text x="67" y="157.5">4071</text>
<text x="80.5" y="160.2">5</text>
<text x="92.2" y="161.6">4</text>
<text x="178.9" y="156.8">NOT</text>
<text x="192.8" y="160.2">AND</text>
<text x="210.3" y="156.1">3</text>
<text x="210.3" y="158.8">4</text>
<text x="210.3" y="160.2">5</text>
<text x="212.2" y="161.6">4072</text>
<text x="222" y="157.5">1</text>
<text x="228.9" y="160.9">NOT</text>
<text x="242.2" y="158.1">QF</text>
<text x="15.1" y="165">A</text>
<text x="24.1" y="167.9">NOT</text>
<text x="50.5" y="163">AND</text>
<text x="80.5" y="163">6</text>
<text x="82.3" y="165.8">4071</text>
<text x="100.5" y="165.1">NOT</text>
<text x="113.7" y="162.3">QC</text>
<text x="170.5" y="162.3">C</text>
<text x="181.7" y="165.1">NOT</text>
<text x="15" y="173.4">D</text>
<text x="170.6" y="169.2">B</text>
<text x="192.8" y="171.3">AND</text>
<text x="33.8" y="174.1">AND</text>
<text x="169.9" y="176.2">A</text>
</g>
<g font-size="1.1" fill="#000080">
<text x="246.3" y="197.8">DESIGN TITLE:</text>
<text x="246.3" y="194.8">FILE NAME:</text>
<text x="281.5" y="195.9">DATE:</text>
<text x="246.3" y="200.7">PATH:</text>
<text x="246.3" y="203.4">BY:</text>
<text x="249.4" y="203.4">@AUTHOR</text>
<text x="272.1" y="203.5">REV:</text>
<text x="281.6" y="201.1">PAGE:</text>
<text x="246.3" y="205.3">BOARD: @BOARD</text>
<text x="281.6" y="204.9">TIME:</text>
<text x="286.4" y="204.9">04:22:45</text>
</g>
</svg>
